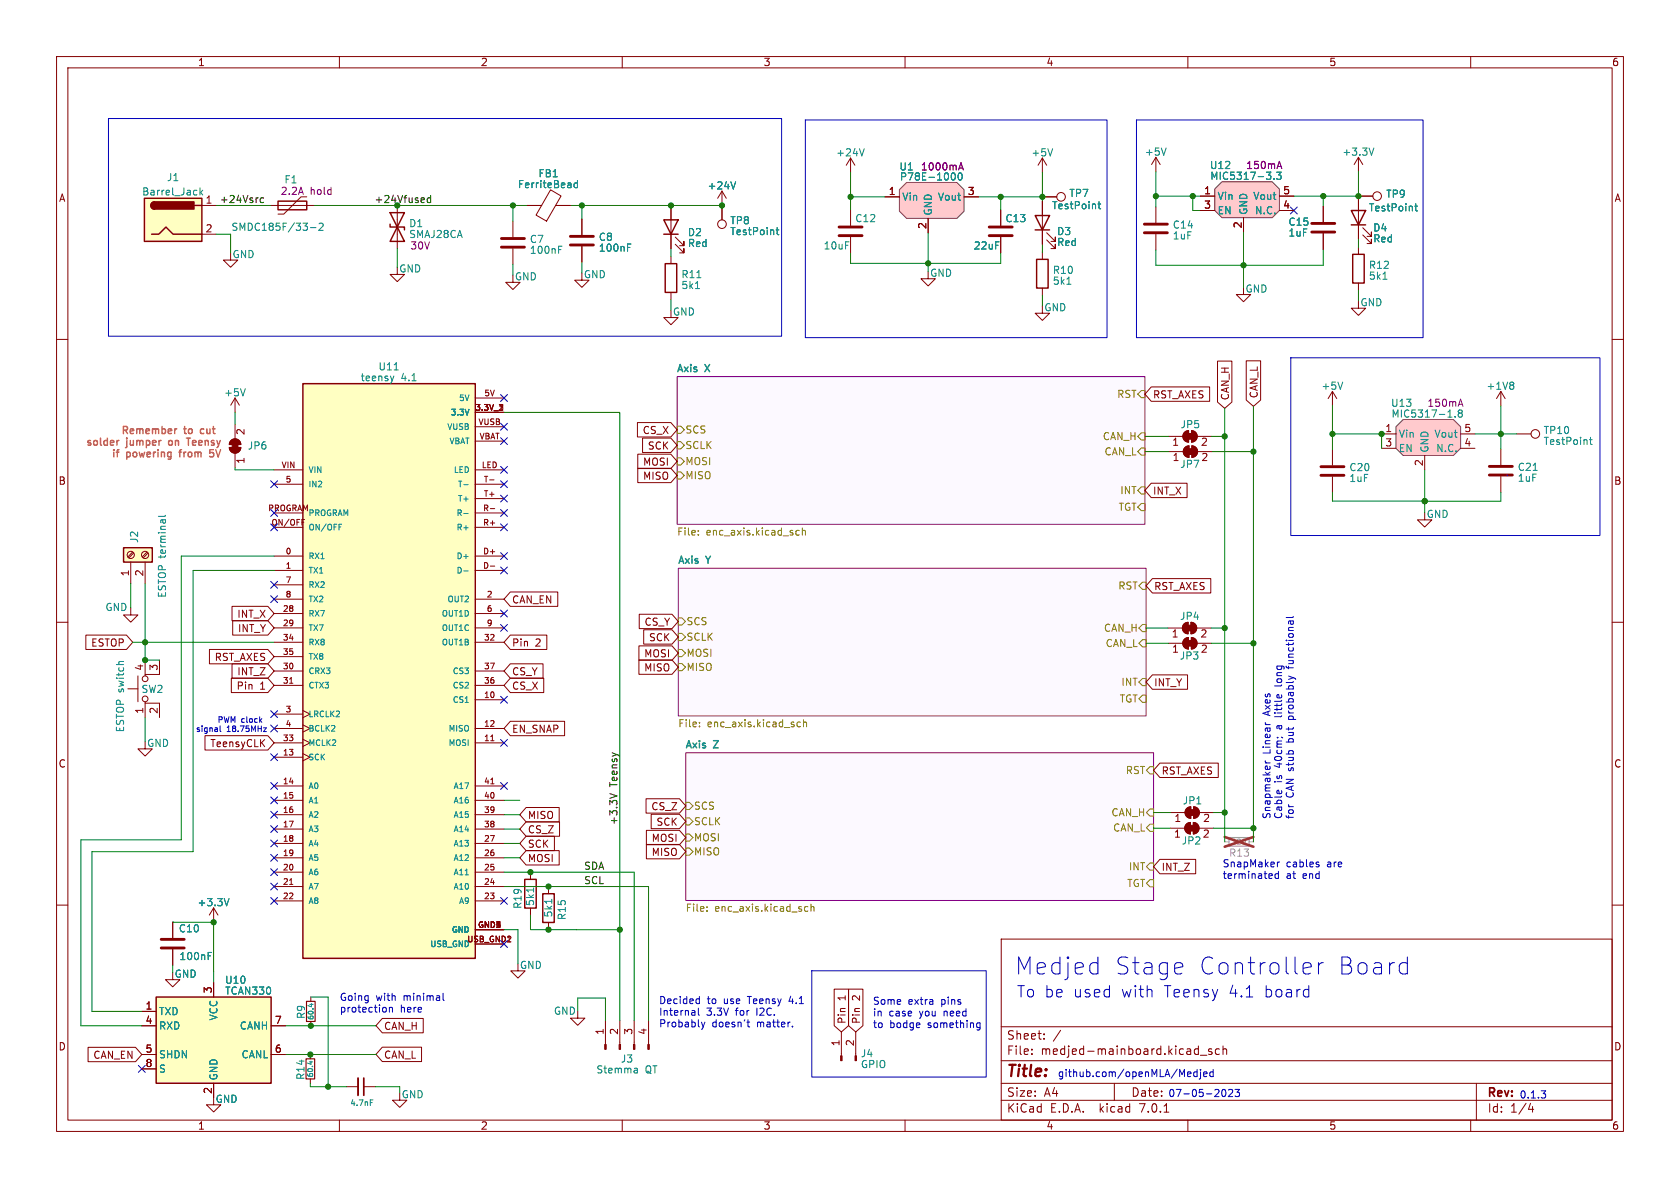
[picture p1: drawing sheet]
<svg xmlns="http://www.w3.org/2000/svg" width="297mm" height="210mm" viewBox="0 0 297 210" stroke-linecap="round" stroke-linejoin="round" font-family="sans-serif">
<g fill="none" stroke="#840000" stroke-width=".18">
<path d="M10 10h277v190h-277zM12 12h273v186h-273zM60 10v2M110 10v2M160 10v2M210 10v2M260 10v2M90.7 39.1v2.8M127.6 36.3v2.6M10 60h2M90.7 48.6v1.3h1.2l-1.2 1.3-1.3-1.3h1.3M90.7 43.9v2.8"/>
<path d="M118.6 54.9v1.2h1.3l-1.3 1.3-1.3-1.3h1.3M118.6 45.3v1.3M118.6 51.7v1.3M164.1 48v1.3h1.3l-1.3 1.2-1.3-1.2h1.3M285 60h2M40.5 79.1h2.1a1.02 1.02 0 0 1-1 1 1.02 1.02 0 0 1-1.1-1zM40.8 77.9a1.02 1.02 0 0 1 1.1-.2 1.02 1.02 0 0 1 .7 .9h-2.1zM41.6 70.4l-.8 1.2M41.6 70.4v2.5M41.6 75v2.6M41.6 70.4l.7 1.2M41.6 80.1v2.6"/>
<path d="M10 110h2M23.1 107.4v1.3h1.3l-1.3 1.3-1.3-1.3h1.3M24.4 119.5v4.6M25.7 116.7v2.5M28.2 116.7v2.5h-2.5v.3M285 110h2M22.6 121.8h1.8M25.7 124.1v.2h2.5v2.5M25.7 131.1v1.3h1.2l-1.2 1.3-1.3-1.3h1.3M25.7 124.3v2.5M10 160h2M285 160h2"/>
<path d="M25.1 178.8h2.5M30.5 171.9v1.3h1.3l-1.3 1.3-1.2-1.3h1.2M30.5 163v2.8M30.5 167.8v2.8M37.8 160.5v2.5M37.8 160.5l-.8 1.3M37.8 160.5l.7 1.3M37.8 173.7v2.6M91.6 170.4v1.2h1.2l-1.2 1.3-1.3-1.3h1.3M177 166h108v32h-108zM25.1 186.4h2.5M25.1 181.3h2.5"/>
<path d="M25.1 189h2.5M37.8 191.5v3.8h1.2l-1.2 1.3-1.3-1.3h1.3M47.9 186.4h2.6M47.9 181.3h2.6M54.9 186.4v.8M54.9 190.7v.8M60 198v2M61.3 192.1h2M64.3 192.1h2M70.7 193.2v1.3h1.2l-1.2 1.3-1.3-1.3h1.3M110 198v2M148.7 182.4v4.2"/>
<path d="M151.3 182.4v4.2M160 198v2M177 194.5h108M177 191.5h108M177 187.5h108M177 181.5h108M182.4 186.3v.1M182.4 185.5v.1M184.6 183.6v.1M184.6 182.8v.1M197 191.5v3M205.8 196.6h.8"/>
<path d="M210 198v2M212.2 186.5h1.2M214.2 185.5l-.3-.1-.3 .2 .1 .2 .5 .2v.3h-.6M215.6 185.5l-.5-.1-.2 .3v.4l.1 .2h.6M216.2 185.5l.2-.1 .4 .1 .1 .9M216.2 184.9v1.5M260 198v2M261 191.5v6.5M270.2 196.1h.9M270.9 195.6v1"/>
<circle cx="127.6" cy="39.6" r=".76"/>
<circle cx="25.7" cy="120" r=".51"/>
<circle cx="25.7" cy="123.5" r=".51"/>
</g>
<g fill="#fcf9ff" stroke="#fcf9ff" stroke-width=".18">
<path d="M121.2 133.1h82.7v26.1h-82.7z"/>
<path d="M119.9 100.5h82.7v26.1h-82.7z"/>
<path d="M119.7 66.6h82.7v26.1h-82.7z"/>
</g>
<path d="M119.7 66.6h82.7v26.1h-82.7zM119.9 100.5h82.7v26.1h-82.7zM121.2 133.1h82.7v26.1h-82.7z" fill="none" stroke="#840084" stroke-width=".18"/>
<g fill="none" stroke="#848400" stroke-width=".18">
<path d="M119.7 75.3h.6l.7 .7-.7 .6h-.6zM119.7 78.1h.6l.7 .6-.7 .6h-.6zM201.8 69h.6v1.3h-.6l-.7-.6zM201.8 79.2h.6v1.3h-.6l-.7-.7zM201.8 76.5h.6v1.3h-.6l-.7-.7zM119.7 80.9h.6l.7 .7-.7 .6h-.6zM119.7 83.4h.6l.7 .6-.7 .7h-.6zM123.5 94.5v.1M123.5 93.8v.1M140.7 94.4l.2 .2 .4-.1M141.3 93.8h-.4l-.2 .2M141.8 93.9l.2-.1h.3l.1 .8"/>
<path d="M141.8 93.3v1.3M201.8 86.1h.6v1.2h-.6l-.7-.6zM201.8 89h.6v1.3h-.6l-.7-.7zM119.9 109.2h.6l.7 .7-.7 .6h-.6zM119.9 112h.6l.7 .6-.7 .6h-.6zM119.9 114.8h.6l.7 .6-.7 .7h-.6zM119.9 117.3h.6l.7 .6-.7 .7h-.6zM202 102.9h.6v1.3h-.6l-.7-.6zM202 119.9h.6v1.3h-.6l-.7-.6zM202 113.1h.6v1.3h-.6l-.7-.7zM202 110.4h.6v1.3h-.6l-.7-.7zM123.7 128.4v.1"/>
<path d="M123.7 127.7v.1M140.9 128.2l.2 .3 .4-.1M141.5 127.7l-.4-.1-.2 .3M142 127.8l.2-.2 .3 .1 .1 .8M142 127.2v1.3M202 122.9h.6v1.3h-.6l-.7-.7zM202.7 136.2l.6-.7h.6v1.3h-.6zM121.2 141.8h.7l.6 .7-.6 .6h-.7zM121.2 144.6h.7l.6 .6-.6 .6h-.7zM121.2 147.4h.7l.6 .7-.6 .6h-.7zM121.2 149.9h.7l.6 .6-.6 .7h-.7zM143.4 159.8v1.3"/>
<path d="M202.7 153.2l.6-.6h.6v1.2h-.6zM202.7 146.3l.6-.6h.6v1.3h-.6zM203.3 155.5h.6v1.3h-.6l-.6-.7zM203.3 143h.6v1.3h-.6l-.6-.7zM125 161v.1M125 160.3v.1M142.2 160.9l.3 .2 .3-.1M142.8 160.3h-.3l-.3 .2M143.4 160.4l.1-.1h.4v.8"/>
</g>
<path d="M88.6 43.7h4.1M88.6 42.2h4.1M28.5 167.6h4.1M28.5 166.1h4.1" fill="none" stroke="#840000" stroke-width=".51"/>
<path d="M98.8 43.5h.6M122.9 51h.8M137.2 40.6h.5M137.4 40.2v1.1l.3 .2M43.4 68.7l-.5 1.3M21.8 116.9h-.6l-.2 .2M40.5 158.8l-.4 1.3M36.8 168.4h.6M54.7 187.7h.6M55 187.6v.5M65.5 194.4h.4" fill="none" stroke="#008484" stroke-width=".18"/>
<path d="M63.3 190.6v3" fill="none" stroke="#840000" stroke-width=".33"/>
<path d="M64.3 190.6v3" fill="none" stroke="#840000" stroke-width=".3"/>
<path d="M27.6 176.3h20.3v15.2h-20.3z" fill="#ffffc2" stroke="#ffffc2" stroke-width=".18"/>
<path d="M117.6 46.6h2v5.1h-2zM27.6 176.3h20.3v15.2h-20.3z" fill="none" stroke="#840000" stroke-width=".25"/>
<g fill="#840000" stroke="#840000" stroke-width=".18">
<path d="M41 78.3h1.1v1h-1.1z"/>
<path d="M40.5 79.1h2.1a1.02 1.02 0 0 1-1 1 1.02 1.02 0 0 1-1.1-1z"/>
<path d="M40.8 77.9a1.02 1.02 0 0 1 1.1-.2 1.02 1.02 0 0 1 .7 .9h-2.1z"/>
<path d="M151.2 186.6h.2v.9h-.2z"/>
<path d="M148.6 186.6h.3v.9h-.3z"/>
</g>
<path d="M54.1 187.2h1.5v3.5h-1.5z" fill="none" stroke="#840000" stroke-width=".2"/>
<path d="M160.3 32.3h8.9l1.2 1.2v3.8l-1.2 1.3h-8.9l-1.3-1.3v-3.8z" fill="#ffcacd"/>
<path d="M160.3 32.3h8.9l1.2 1.2v3.8l-1.2 1.3h-8.9l-1.3-1.3v-3.8z" fill="none" stroke="#523855" stroke-width=".18"/>
<g fill="none" stroke="#840000" stroke-width=".18">
<path d="M70.2 36.3v7.6M93.2 36.3h2.6M97.3 33.6l1.9 1-2.6 4.5-1.8-1.1zM98.2 36.3h2.6M118.6 36.3v7.6M127.6 33.8l-.7 1.3M127.6 33.8v2.5M127.6 33.8l.8 1.3M150.4 27.9l-.8 1.3M150.4 27.9v2.6M150.4 37.1v2.8M150.4 27.9l.7 1.3"/>
<path d="M156.5 34.8h2.5M164.1 38.6v2.5M170.4 34.8h2.6M119.4 43.2l1.5 1.5v-.8v.8h-.8M119.4 41.9l1.5 1.5v-.7v.7h-.8M150.4 41.9v2.8M206.6 77.1h2.5M206.6 79.8h2.6M209.4 76.4l.7-.3v2.1a1.02 1.02 0 0 1-.9-.7 1.02 1.02 0 0 1 .2-1.1zM209.5 79.1l.7-.3v2a1.02 1.02 0 0 1-.9-.6 1.02 1.02 0 0 1 .2-1.1zM210.6 76.1a1.02 1.02 0 0 1 1 1 1.02 1.02 0 0 1-1 1.1zM210.7 78.8a1.02 1.02 0 0 1 1 1 1.02 1.02 0 0 1-1 1z"/>
<path d="M211.7 77.1h2.5M211.7 79.8h2.6M235.6 69.2l-.8 1.3M235.6 69.2v2.5M235.6 69.2l.7 1.3M268.1 76.7h2.6M206.5 111h2.5M206.6 113.7h2.5M209.4 110.3l.6-.3v2a1.02 1.02 0 0 1-.9-.6 1.02 1.02 0 0 1 .3-1.1zM209.4 113l.7-.3v2a1.02 1.02 0 0 1-.9-.6 1.02 1.02 0 0 1 .2-1.1zM210.5 110a1.02 1.02 0 0 1 1.1 1 1.02 1.02 0 0 1-1.1 1zM210.6 112.7a1.02 1.02 0 0 1 1 1 1.02 1.02 0 0 1-1 1z"/>
<path d="M211.6 111h2.5M211.6 113.7h2.6M93.8 154.2v1.2M97 156.7v1.3M54.9 176.3v.7M93.8 160.5v1.3M97 163.1v1.2M102.1 178.7v1.3h1.3l-1.3 1.3-1.2-1.3h1.2M54.9 180.6v.7M107 180.4v4.2M109.6 180.4v4.2M112.1 180.4v4.2"/>
<path d="M114.7 180.4v4.2"/>
<circle cx="271.4" cy="76.7" r=".76"/>
</g>
<g fill="none" stroke="#008484" stroke-width=".18">
<path d="M102.1 31.9v1.3M102.1 32.4l-.4-.1-.2 .3 .1 .5h.5M130.1 32.1l-.5 1.3M152.8 26.3l-.4 1.3M168.8 30.8l.1 .5-.1 .4-.2 .1h-.3M169.9 30.6a.75 .75 0 0 1-.2 1.2l-.2-.1-.1-.4v-.5M237.4 67.5l-.4 1.3M281 77.7h.5M281.2 77.3v1.1l.3 .2M94.3 157v.7M97.6 159v.7M54.8 177.5h.6"/>
<path d="M55.1 177.4v.6M112.5 188.8l.2 .2v.7M112.7 189.6l-.4 .1M112.7 189.1l-.4 .1"/>
</g>
<path d="M169.6 29.7h.6M169.9 28.8l.4 1.3" fill="none" stroke="#840084" stroke-width=".18"/>
<path d="M69 39.6v.5h2.5v.5M69 37.6h2.5l-1.3 2.5zM117.3 38.9h2.6l-1.3 2.5zM70.2 40.1l1.3 2.6h-2.5zM117.3 41.4h2.6M92.8 155.4h2v5.1h-2zM96 158h2v5.1h-2z" fill="none" stroke="#840000" stroke-width=".25"/>
<g fill="#840000" stroke="#840000" stroke-width=".18">
<path d="M114.5 184.6h.3v.9h-.3z"/>
<path d="M112 184.6h.2v.9h-.2z"/>
<path d="M109.4 184.6h.3v.9h-.3z"/>
<path d="M106.9 184.6h.3v.9h-.3z"/>
<path d="M209.9 113.2h1v1h-1z"/>
<path d="M209.4 113l.7-.3v2a1.02 1.02 0 0 1-.9-.6 1.02 1.02 0 0 1 .2-1.1z"/>
<path d="M210.6 112.7a1.02 1.02 0 0 1 1 1 1.02 1.02 0 0 1-1 1z"/>
<path d="M209.8 110.5h1v1h-1z"/>
<path d="M209.4 110.3l.6-.3v2a1.02 1.02 0 0 1-.9-.6 1.02 1.02 0 0 1 .3-1.1z"/>
<path d="M210.5 110a1.02 1.02 0 0 1 1.1 1 1.02 1.02 0 0 1-1.1 1z"/>
<path d="M209.9 79.3h1.1v1h-1.1z"/>
<path d="M209.5 79.1l.7-.3v2a1.02 1.02 0 0 1-.9-.6 1.02 1.02 0 0 1 .2-1.1z"/>
<path d="M210.7 78.8a1.02 1.02 0 0 1 1 1 1.02 1.02 0 0 1-1 1z"/>
<path d="M209.9 76.6h1v1h-1z"/>
<path d="M209.4 76.4l.7-.3v2.1a1.02 1.02 0 0 1-.9-.7 1.02 1.02 0 0 1 .2-1.1z"/>
<path d="M210.6 76.1a1.02 1.02 0 0 1 1 1 1.02 1.02 0 0 1-1 1.1z"/>
</g>
<path d="M148.3 41.7h4.1M148.3 40.1h4.1" fill="none" stroke="#840000" stroke-width=".51"/>
<path d="M54.2 177h1.5v3.6h-1.5z" fill="none" stroke="#840000" stroke-width=".2"/>
<path d="M246.8 75.4l1.3-1.2h8.8l1.3 1.2v3.8l-1.3 1.3h-8.8l-1.3-1.3z" fill="#ffcacd"/>
<path d="M246.8 75.4l1.3-1.2h8.8l1.3 1.2v3.8l-1.3 1.3h-8.8l-1.3-1.3z" fill="none" stroke="#523855" stroke-width=".18"/>
<g fill="none" stroke="#840000" stroke-width=".18">
<path d="M176.9 37.1v2.8M184.3 35.6v7.6M184.3 34.8h2.5M233.9 36.4v2.8M176.9 41.9v2.8M184.3 54.1v1.3h1.2l-1.2 1.2-1.3-1.2h1.3M184.3 44.6v1.2M184.3 50.9v1.3M185 42.4l1.6 1.5v-.7v.7h-.8M185 41.1l1.6 1.6v-.8v.8h-.8M233.9 41.3v2.8M240.2 53.2v1.3h1.2l-1.2 1.3-1.3-1.3h1.3"/>
<path d="M240.2 43.7v1.3M240.2 50v1.3M235.6 79.5v2.7M244.2 76.7h2.6M244.2 79.2h2.6M258.2 76.7h2.6M258.2 79.2h2.6M265.3 69.2l-.7 1.3M265.3 69.2v2.5M265.3 79.4v2.8M265.3 69.2l.8 1.3M235.6 84.3v2.8"/>
<path d="M251.9 90.6v1.3h1.2l-1.2 1.3-1.3-1.3h1.3M251.9 80.5v2.6M265.3 84.2v2.8"/>
<circle cx="187.6" cy="34.8" r=".76"/>
</g>
<path d="M194.1 36.1h.5M194.3 35.6v1.1l.3 .2M188.6 50.3h.7M244.5 49.4h.7M257.2 73.6v.1M257.8 72.7l.2 .3M258 73l-.2 .3v.2l.2 .2h.4l.1-.2v-.2l-.2-.3M258 73h.3M258.5 72.6v.2l-.2 .2M267.4 67.5l.2 .3-.2 .3 .2 .2v.3l-.2 .2" fill="none" stroke="#008484" stroke-width=".18"/>
<path d="M257.9 71.5h.6M258.2 70.6l.4 1.2" fill="none" stroke="#840084" stroke-width=".18"/>
<path d="M231.9 39.5h4.1M174.9 41.7h4M174.9 40.1h4M231.9 41h4.1M233.5 84h4.1M233.5 82.5h4.1M263.3 84h4.1M263.3 82.4h4.1" fill="none" stroke="#840000" stroke-width=".51"/>
<path d="M183 38.1h2.5l-1.2 2.5zM183 40.6h2.5M183.3 45.8h2v5.1h-2zM239.1 45h2.1v5h-2.1z" fill="none" stroke="#840000" stroke-width=".25"/>
<path d="M214.8 33.4l1.2-1.3h8.9l1.3 1.3v3.8l-1.3 1.3h-8.9l-1.2-1.3z" fill="#ffcacd"/>
<path d="M214.8 33.4l1.2-1.3h8.9l1.3 1.3v3.8l-1.3 1.3h-8.9l-1.2-1.3z" fill="none" stroke="#523855" stroke-width=".18"/>
<g fill="none" stroke="#840000" stroke-width=".18">
<path d="M35.7 36.3h2.5M47.9 36.3h7.6M54.2 34.8h-1l-3 3h-1.1M93.2 36.3h2.6M98.3 36.3h2.5M102.9 38.7v2.8M118.6 36.3v2.6M127.6 36.3v2.6M156.5 34.8h2.5M164.1 38.6v2.5M170.4 34.8h2.6M176.9 37.1v2.8"/>
<path d="M184.3 27.9l-.8 1.3M184.3 27.9v2.6M184.3 35.6v2.5M184.3 27.9l.7 1.3M184.3 34.8h2.5M204.3 27.8l-.7 1.3M204.3 27.8v2.6M204.3 36.6v2.8M204.3 27.8l.8 1.3M212.2 34.7h2.6M212.2 37.2h2.6M219.8 38.5v2.5"/>
<path d="M226.2 34.7h2.5M226.2 37.2h2.5M233.9 36.4v2.8M240.2 27.8l-.8 1.3M240.2 27.8v2.6M240.2 27.8l.7 1.3M242.7 34.7h-2.5v7.6M35.7 41.4h2.5M40.8 44.7v1.3h1.2l-1.2 1.2-1.3-1.2h1.3M70.2 47.2v1.3h1.3l-1.3 1.3-1.2-1.3h1.2M102.9 48.3v1.2h1.2l-1.2 1.3-1.3-1.3h1.3M102.9 43.6v2.8"/>
<path d="M118.6 41.4v2.5M176.9 41.9v2.8M184.3 40.6v2.6M204.3 41.4v2.8M219.8 50.8v1.3h1.3l-1.3 1.2-1.2-1.2h1.2M233.9 41.3v2.8M240.9 41.5l1.5 1.6v-.8v.8h-.7M240.9 40.3l1.5 1.5v-.8v.8h-.7M84 72.9h5.1M84 70.4h5.1M84 78h5.1M84 75.4h5.1"/>
<path d="M112.7 74.7h5.9l1.1 1.3-1.1 1.2h-5.9zM113.6 77.4h5l1.1 1.3-1.1 1.3h-5zM203.5 68.4h10.3v2.5h-10.3l-1.1-1.2zM215.2 63.8h2.6v7.3l-1.3 1.1-1.3-1.1zM220.3 63.8h2.6v6.9l-1.3 1.1-1.3-1.1zM23.1 99.4v3.8M23.4 97.6l-.8 .9M23.6 97.8l-.8 .8M25.7 99.4v3.8M26 97.6l-.9 .9M26.2 97.8l-.9 .8M48.5 98.3h5"/>
<path d="M48.5 85.6h5M48.5 83.1h5M48.5 93.2h5M48.5 90.7h5M53.4 91.8h.5M84 98.3h5.1M84 85.6h5.1M84 83.1h5.1M84 93.2h5.1M84 90.7h5.1M84 88.1h5.1M86.6 84.8h.7"/>
<path d="M86.7 89.9h.8M112.7 82.8h5.9l1.1 1.2-1.1 1.3h-5.9zM112.7 80.3h5.9l1.1 1.3-1.1 1.2h-5.9zM203.5 85.4h6.4v2.6h-6.4l-1.1-1.3zM15.2 112.3h7.2l1.1 1.2-1.1 1.3h-7.2zM37 114.8h10.4l1.1 1.3-1.1 1.2h-10.4zM40.9 119.9h6.5l1.1 1.3-1.1 1.2h-6.5zM41 117.3h6.4l1.1 1.3-1.1 1.3h-6.4zM41 107.2h6.4l1.1 1.3-1.1 1.2h-6.4zM41.1 109.7h6.3l1.1 1.3-1.1 1.3h-6.3zM48.5 100.8h5M48.5 105.9h5"/>
<path d="M48.5 108.5h5M48.5 111h5M48.5 118.6h5M48.5 113.5h5M48.5 116.1h5M48.5 103.4h5M84 100.8h5.1M84 105.9h5.1M84 108.5h5.1M84 111h5.1M84 118.6h5.1M84 113.5h5.1"/>
<path d="M86.7 100.1h.8M90.2 117.3h5.8v2.6h-5.8l-1.1-1.3zM90.2 119.9h5.9v2.5h-5.9l-1.1-1.2zM90.2 112.3h6.5v2.5h-6.5l-1.1-1.3zM90.2 104.6h8.4v2.6h-8.4l-1.1-1.3zM113 116.7h5.8l1.1 1.2-1.1 1.3h-5.8zM113 114.2h5.8l1.1 1.2-1.1 1.3h-5.8zM113 108.6h5.8l1.1 1.3-1.1 1.2h-5.8zM113.8 111.3h5l1.1 1.3-1.1 1.3h-5zM203.7 102.3h10.4v2.5h-10.4l-1.1-1.2zM203.7 119.3h6.2v2.5h-6.2l-1.1-1.2zM36.2 130h11.2l1.1 1.3-1.1 1.3h-11.2z"/>
<path d="M48.5 131.3h5M48.5 128.8h5M48.5 133.9h5M48.5 138.9h5M48.5 126.2h5M48.5 121.2h5M51.2 120.8h.6M53.5 133.2l1.3 .7-1.3 .6M53.5 125.6l1.3 .6-1.3 .7M53.5 130.7l1.3 .6-1.3 .7M53.5 128.1l1.3 .7-1.3 .6M84 123.7h5.1"/>
<path d="M84 131.3h5.1M84 128.8h5.1M84 138.9h5.1M84 121.2h5.1M86.8 130.9h.5M86.8 138.6h.5M90.2 127.5h9.6v2.5h-9.6l-1.1-1.2zM205 134.9h10.4v2.5h-10.4l-1.1-1.2zM48.5 141.5h5M48.5 144h5M48.5 146.6h5M48.5 149.1h5"/>
<path d="M48.5 151.6h5M48.5 154.2h5M48.5 156.7h5M48.5 159.3h5M51.2 156.3h.6M84 141.5h5.1M84 144h5.1M84 146.6h5.1M84 149.1h5.1M84 151.6h5.1M84 154.2h5.1M84 156.7h5.1"/>
<path d="M84 159.3h5.1M93 142.7h5.9v2.6h-5.9l-1.1-1.3zM93 147.8h5v2.6h-5l-1.1-1.3zM93 150.4h5.9v2.5h-5.9l-1.1-1.3zM93 145.3h5.9v2.5h-5.9l-1.1-1.2zM114.2 141.2h5.9l1.1 1.3-1.1 1.2h-5.9zM114.3 146.8h5.8l1.1 1.3-1.1 1.2h-5.8zM114.3 149.3h5.8l1.1 1.2-1.1 1.3h-5.8zM115.1 143.9h5l1.1 1.3-1.1 1.3h-5zM205 151.9h6.4v2.6h-6.4l-1.1-1.3zM206.9 146.4h2.5M207 143.6h2.5"/>
<path d="M209.8 145.7l.7-.3v2a1.02 1.02 0 0 1-1-.6 1.02 1.02 0 0 1 .3-1.1zM209.8 142.9l.7-.3v2.1a1.02 1.02 0 0 1-.9-.7 1.02 1.02 0 0 1 .2-1.1zM211 145.4a1.02 1.02 0 0 1 1 1 1.02 1.02 0 0 1-1 1zM211 142.6a1.02 1.02 0 0 1 1 1 1.02 1.02 0 0 1-1 1.1zM212 146.4h2.5M212 143.6h2.6M25.1 178.8h2.5M30.5 163v2.8M30.5 167.8v2.8M37.8 173.7v2.6M84 164.3h5.1M84 166.9h5.1"/>
<path d="M147.5 174.9h2.5v6.4l-1.3 1.1-1.2-1.1zM150 174.9h2.6v6.4l-1.3 1.1-1.3-1.1zM15.6 185.1h8.4l1.1 1.3-1.1 1.3h-8.4zM25.1 181.3h2.5M25.1 186.4h2.5M25.1 189h2.5M37.8 191.5v2.5M47.9 181.3h2.6M47.9 186.4h2.6M67.6 185.1h6.9v2.6h-6.9l-1.1-1.3zM67.6 180h7.2v2.6h-7.2l-1.1-1.3z"/>
<circle cx="243.5" cy="34.7" r=".76"/>
<circle cx="23.1" cy="98.1" r=".63"/>
<circle cx="25.7" cy="98.1" r=".63"/>
</g>
<g fill="none" stroke="#008484" stroke-width=".18">
<path d="M35.4 33.2v1.3M35.5 34l.3 .5M35.8 33.6l-.4 .5M56.4 39.6l.5-.2 .2 .4-.8 .9h.8M102.1 31.9v1.3M102.1 32.4l-.4-.1-.2 .3 .1 .5h.5M130.1 32.1l-.5 1.3M168.8 30.8l.1 .5-.1 .4-.2 .1h-.3M169.9 30.6a.75 .75 0 0 1-.2 1.2l-.2-.1-.1-.4v-.5M186.1 26.3l-.4 1.3M194.1 36.1h.5M194.3 35.6v1.1l.3 .2"/>
<path d="M206.2 26.2l-.5 1.2M225.2 31.6v.1M225.7 30.4h.8l-.4 .5 .3 .1v.6l-.2 .1-.5-.1M242.9 26.2l-.4 1.2M250.1 36.4h.5M250.3 36v1.1l.3 .2M54.9 40.2h1M110.9 43.1h.6M137.2 40.6h.5M137.4 40.2v1.1l.3 .2M69.6 66.5l-.3 .8M69.7 65.4h.7"/>
<path d="M28.7 91.9l.1 .1M29.2 91.9l.1 .1M29.3 91.9h-.8M29.3 91.1l-.2 .2h-1.1M59.9 92.7h.5M82 90.8h.8M82 85.7h.8M82 100.9h.8M40.5 158.8l-.4 1.3M82.2 154.6h.6M36.8 168.4h.6"/>
</g>
<path d="M169.6 29.7h.6M169.9 28.8l.4 1.3M225.9 29.4h.6M226.2 28.5l.4 1.3" fill="none" stroke="#840084" stroke-width=".18"/>
<path d="M202.3 39.6h4.1M100.8 43.3h4.1M100.8 41.8h4.1M202.3 41.1h4.1" fill="none" stroke="#840000" stroke-width=".51"/>
<path d="M25.5 35.1h10.2v7.6h-10.2zM27.3 35.7a.64 .64 0 0 0-.6 .6 .64 .64 0 0 0 .6 .7M34.4 36.3h1.3M49.1 35.6h5.1v1.5h-5.1zM238.9 37.2h2.5l-1.2 2.6zM238.9 39.8h2.5M26.8 41.4h1.3l1.2-1.3 1.3 1.3h5.1M53.5 67.8h30.5v101.6h-30.5zM21.8 96.8h5.1v2.6h-5.1z" fill="none" stroke="#840000" stroke-width=".25"/>
<g fill="#840000" stroke="#840000" stroke-width=".18">
<path d="M210.3 143.1h1v1h-1z"/>
<path d="M209.8 142.9l.7-.3v2.1a1.02 1.02 0 0 1-.9-.7 1.02 1.02 0 0 1 .2-1.1z"/>
<path d="M211 142.6a1.02 1.02 0 0 1 1 1 1.02 1.02 0 0 1-1 1.1z"/>
<path d="M210.2 145.9h1v1h-1z"/>
<path d="M209.8 145.7l.7-.3v2a1.02 1.02 0 0 1-1-.6 1.02 1.02 0 0 1 .3-1.1z"/>
<path d="M211 145.4a1.02 1.02 0 0 1 1 1 1.02 1.02 0 0 1-1 1z"/>
</g>
<g fill="#ffffc2" stroke="#ffffc2" stroke-width=".18">
<path d="M25.5 35.1h10.2v7.6h-10.2z"/>
<path d="M53.5 67.8h30.5v101.6h-30.5z"/>
<path d="M21.8 96.8h5.1v2.6h-5.1z"/>
</g>
<g fill="#840000" stroke="#840000" stroke-width=".25">
<path d="M26.9 35.9l.4-.2v1.3a.64 .64 0 0 1-.6-.4 .64 .64 0 0 1 .2-.7z"/>
<path d="M27.3 35.7h7v1.3h-7z"/>
</g>
<path d="M217.3 148.1h3.5v1.5h-3.5z" fill="none" stroke="#a1a1a1" stroke-width=".2"/>
<path d="M216.5 148.8h.8M220.1 148.5v.6M220.8 148.8h.8" fill="none" stroke="#a1a1a1" stroke-width=".18"/>
<path d="M216.5 148l5.1 1.7M221.6 148l-5.1 1.7" fill="none" stroke="#9d3333" stroke-width=".46"/>
<path d="M46.6 35h-.4l-.2 .2 .1 .6h.5M76.1 35h-.3l-.3 .2 .1 .6h.5M76.1 34.5v1.3M107.8 140.3l1.3 .4-1.3 .4" fill="none" stroke="#000" stroke-width=".18"/>
<g fill="none" stroke="#0000c2" stroke-width=".18">
<path d="M19.2 21h119v38.4h-119zM142.4 21.2h53.3v38.5h-53.3zM200.9 21.2h50.7v38.5h-50.7zM228.2 63.2h54.7v31.5h-54.7zM227.8 119.5l.8 .3M228.6 109l-.1 .2h-1.1M38.9 128.3v.9l.2 .1M46 127.3l.3 .4M46.3 127l-.4 .4M46.6 128.7h.5l-.5 .6h.5M223.7 134.9h.8M223.7 134.5l.2 .4"/>
<path d="M223.7 127.7v.1M225.8 130.4h.1M225.8 122.8h.2l.2 .6M226.5 130.3l.2 .1M225.8 152.4v.8M226 154v1.3M226 154.5l-.4-.1-.2 .3 .1 .5h.5M226.2 152.4l-.4 .2M233 152.8l.2 .2-.2 .2M233 152.4h.1M68.8 178.1v.8M68.8 178.2l.2-.1h.3l.1 .8"/>
<path d="M78.3 175.6v1.1l.2 .2M123.3 176.6h.3M123.5 178.2v1.1l.1 .2M123.6 176.1v1.3M123.6 177.4h-.3M143.5 171.6h30.8v18.8h-30.8zM208.9 170.3l.2 .6-1.4 .3M220.3 176.2h1.2M230.8 170.2h.6l.3 .1 .1 .6-1.4 .3M231.2 174.9l.2 .1M231.4 174.2v2M231.4 176.1l-.2 .1"/>
<path d="M231.7 172l-.3 .2h-.6M233.1 170.2v2M233.9 170.2a.77 .77 0 0 0-.8 .5M247.9 170.2h.6l.3 .1M248.8 172l-.3 .2h-.6M248.8 169.2v3M124 180.7l.3 .8M124.3 181.5l-.3 .5M124.6 180.7l-.3 .8M132.1 180.7h.4M132.2 180.3v1l.3 .2M140.1 181.4v.1"/>
<path d="M172.7 181.5l.2 .2 .4-.1M173.3 180.8v1l-.3 .3-.3-.1M173.3 180.9l-.4-.1-.2 .1M210.5 189.5v.3l-.6 .1M211.6 189v1.3M211.6 189.5h-.3l-.3 .2 .1 .6h.5M212.2 189v.2M212.2 189.5v1.1l-.2 .1M212.8 189.9l.6-.1-.1-.3h-.3l-.2 .2v.6h.5M214.5 189.5h-.4l-.2 .2 .1 .6h.5M214.5 189v1.3M216.1 192.7l.2-.1a.68 .68 0 0 1 .4 .6 .68 .68 0 0 1-.4 .6l-.2-.1"/>
<path d="M217.2 192.7l.5-.1 .2 .3-.8 .9h.8M218.3 192.6h.8l-.4 .5 .4 .1v.5l-.2 .1-.6-.1M272.5 192.8h.8l-.5 .5M273.1 193.4l.2 .2-.2 .4"/>
</g>
<path d="M21 77.9h-.2M30.9 75.8v.9M31.3 75.8l-.4 .2" fill="none" stroke="#ff652b" stroke-width=".25"/>
<path d="M266.4 84h.1" fill="none" stroke="#000084" stroke-width=".3"/>
<g fill="none" stroke="#008400" stroke-width=".18">
<path d="M38.2 36.3h9.7M55.5 36.3h37.7M90.7 36.3v2.8M100.8 36.3h26.8M102.9 36.3v2.4M150.4 30.5v6.6M150.4 34.8h6.1M173 34.8h11.3M176.9 34.8v2.3M184.3 30.5v5.1M204.3 30.4v6.2M204.3 34.7h7.9"/>
<path d="M210.9 34.7v2.5h1.3M233.9 34.7v1.7M240.2 30.4v4.3h-11.5M38.2 41.4h2.6v3.3M70.2 43.9v3.3M90.7 46.7v1.9M102.9 46.4v1.9M118.6 43.9v1.4M118.6 53v1.9M150.4 44.7v1.9h26.5v-1.9M164.1 41.1v6.9M184.3 43.2v1.4"/>
<path d="M184.3 52.2v1.9M219.8 41v9.8M233.9 44.1v2.8h-29.6v-2.7M240.2 42.3v1.4M240.2 51.3v1.9M41.6 72.9v2.1M89.1 72.9h20.5v107.5M109.6 73.2h.1M202.4 79.8h4.2M202.4 77.1h4.2M214.2 77.1h2.3M214.3 79.8h7.3"/>
<path d="M216.5 72.2v76.6M221.6 71.8v77M235.6 76.7h8.6v2.5M235.6 71.7v7.8M260.8 76.7h7.3M265.3 71.7v7.7M41.6 82.7v.4h6.9M48.5 98.3h-16.5v50.2h-17.7v32.8h10.8M235.6 87.1v1.5h16.3M251.9 83.1v7.5M265.3 87v1.6h-13.4M23.1 103.2v4.2"/>
<path d="M23.5 113.5h25M25.7 103.2v13.5h2.5M48.5 100.8h-14.4v49.8h-17.8v28.2h8.8M202.6 113.7h4M202.6 111h3.9M214.1 111h2.4M214.2 113.7h7.4M214.2 113.7h.1M25.7 126.8v4.3M89.1 156.7h25.6v23.7M89.1 154.2h23v26.2M89.1 141.5h2.8"/>
<path d="M89.1 151.6h2.8M89.1 149.1h2.8M89.1 146.6h2.8M89.1 144h2.8M203.9 146.3l3 .1M203.9 143.6h3.1M214.5 146.4h7.2M214.6 143.6h1.9M30.5 163h7.3v10.7M30.5 170.6v1.3M37.8 171.7h.1M54.9 176.3h3.1v15.8"/>
<path d="M89.1 164.3h2.5v6.1M93.8 161.8v2.5h15.8M102.1 178.7v-2.3h4.9v4M54.9 191.5v.6h6.4M66.3 192.1h4.4v1.1M66.5 186.4h-16M66.5 181.3h-16"/>
</g>
<g fill="none" stroke="#000084" stroke-width=".18">
<path d="M228.1 36.6l1.2 1.2M229.3 36.6l-1.2 1.2M88.5 77.4l1.2 1.2M88.5 74.8l1.2 1.2M88.5 69.7l1.2 1.3M89.7 77.4l-1.2 1.2M89.7 74.8l-1.2 1.2M89.7 69.7l-1.2 1.3M47.9 92.6l1.2 1.2M47.9 90.1l1.2 1.2M47.9 85l1.2 1.2M49.1 92.6l-1.2 1.2"/>
<path d="M49.1 90.1l-1.2 1.2M49.1 85l-1.2 1.2M88.5 97.7l1.2 1.2M88.5 87.5l1.2 1.2M88.5 85l1.2 1.2M88.5 90.1l1.2 1.2M88.5 82.4l1.2 1.3M88.5 92.6l1.2 1.2M89.7 97.7l-1.2 1.2M89.7 92.6l-1.2 1.2M89.7 87.5l-1.2 1.2M89.7 85l-1.2 1.2"/>
<path d="M89.7 90.1l-1.2 1.2M89.7 82.4l-1.2 1.3M47.9 105.3l1.2 1.2M47.9 102.8l1.2 1.2M49.1 105.3l-1.2 1.2M49.1 102.8l-1.2 1.2M88.5 100.2l1.2 1.2M88.5 110.4l1.2 1.2M88.5 107.8l1.2 1.3M89.7 100.2l-1.2 1.2M89.7 110.4l-1.2 1.2M89.7 107.8l-1.2 1.3"/>
<path d="M47.9 133.2l1.2 1.3M47.9 128.2l1.2 1.2M47.9 125.6l1.2 1.2M47.9 138.3l1.2 1.2M49.1 138.3l-1.2 1.2M49.1 133.2l-1.2 1.3M49.1 125.6l-1.2 1.2M49.1 128.2l-1.2 1.2M88.5 123.1l1.2 1.2M88.5 138.3l1.2 1.2M88.5 130.7l1.2 1.2M89.7 123.1l-1.2 1.2"/>
<path d="M89.7 138.3l-1.2 1.2M89.7 130.7l-1.2 1.2M47.9 156.1l1.2 1.2M47.9 145.9l1.2 1.3M47.9 158.6l1.2 1.3M47.9 143.4l1.2 1.2M47.9 148.5l1.2 1.2M47.9 153.6l1.2 1.2M47.9 140.9l1.2 1.2M47.9 151l1.2 1.2M49.1 156.1l-1.2 1.2M49.1 145.9l-1.2 1.3"/>
<path d="M49.1 158.6l-1.2 1.3M49.1 143.4l-1.2 1.2M49.1 148.5l-1.2 1.2M49.1 153.6l-1.2 1.2M49.1 140.9l-1.2 1.2M49.1 151l-1.2 1.2M88.5 158.6l1.2 1.3M89.7 158.6l-1.2 1.3M88.5 166.3l1.2 1.2M89.7 166.3l-1.2 1.2M24.5 188.3l1.2 1.3M25.7 188.3l-1.2 1.3"/>
</g>
<g fill="#008400" stroke="#008400" stroke-width=".18">
<circle cx="58" cy="192.1" r=".46"/>
<circle cx="54.9" cy="186.4" r=".46"/>
<circle cx="109.6" cy="164.3" r=".46"/>
<circle cx="37.8" cy="163" r=".46"/>
<circle cx="54.9" cy="181.3" r=".46"/>
<circle cx="102.9" cy="36.3" r=".46"/>
<circle cx="90.7" cy="36.3" r=".46"/>
<circle cx="118.6" cy="36.3" r=".46"/>
<circle cx="97" cy="156.7" r=".46"/>
<circle cx="93.8" cy="154.2" r=".46"/>
<circle cx="97" cy="164.3" r=".46"/>
<circle cx="25.7" cy="116.7" r=".46"/>
<circle cx="25.7" cy="113.5" r=".46"/>
<circle cx="70.2" cy="36.3" r=".46"/>
<circle cx="127.6" cy="36.3" r=".46"/>
<circle cx="150.4" cy="34.8" r=".46"/>
<circle cx="184.3" cy="34.8" r=".46"/>
<circle cx="176.9" cy="34.8" r=".46"/>
<circle cx="164.1" cy="46.6" r=".46"/>
<circle cx="221.6" cy="79.8" r=".46"/>
<circle cx="216.5" cy="77.1" r=".46"/>
<circle cx="216.5" cy="111" r=".46"/>
<circle cx="221.6" cy="113.7" r=".46"/>
<circle cx="235.6" cy="76.7" r=".46"/>
<circle cx="251.9" cy="88.6" r=".46"/>
<circle cx="265.3" cy="76.7" r=".46"/>
<circle cx="244.2" cy="76.7" r=".46"/>
<circle cx="219.8" cy="46.9" r=".46"/>
<circle cx="233.9" cy="34.7" r=".46"/>
<circle cx="240.2" cy="34.7" r=".46"/>
<circle cx="204.3" cy="34.7" r=".46"/>
<circle cx="210.9" cy="34.7" r=".46"/>
<circle cx="216.5" cy="143.6" r=".46"/>
<circle cx="221.6" cy="146.4" r=".46"/>
</g>
<g font-size="4.2" fill="#0000c2">
<text x="179.4" y="172.5">Medjed</text>
<text x="196.9" y="172.5">Stage</text>
<text x="211.5" y="172.5">Controller</text>
<text x="235.9" y="172.5">Board</text>
</g>
<g font-size="2.8" fill="#0000c2">
<text x="179.8" y="176.5">To be used</text>
<text x="198.1" y="176.5">with</text>
<text x="205.6" y="176.5">Teensy</text>
<text x="217" y="176.5">4.1</text>
<text x="223.3" y="176.5">board</text>
</g>
<text font-size="2.8" fill="#840000" x="178" y="190.8">Title:</text>
<g font-size="2.1" fill="#840000">
<text x="178" y="183.9">Sheet:</text>
<text x="186.2" y="183.9">/</text>
<text x="178" y="186.6">File:</text>
<text x="184" y="186.6">medjed-mainboard.kicad_sch</text>
<text x="178" y="196.8">KiCad</text>
<text x="178" y="194">Size:</text>
<text x="184.6" y="194">A4</text>
<text x="185.7" y="196.8">E.D.A.</text>
<text x="194.4" y="196.8">kicad</text>
<text x="200" y="194">Date:</text>
<text x="201.5" y="196.8">7.0.1</text>
<text x="263" y="194.2">Rev:</text>
<text x="263" y="196.8">Id:</text>
<text x="267" y="196.8">1/4</text>
</g>
<g font-size="1.8" fill="#840000">
<text x="35" y="11.8">1</text>
<text x="85" y="11.8">2</text>
<text x="135" y="11.8">3</text>
<text x="185" y="11.8">4</text>
<text x="235" y="11.8">5</text>
<text x="285" y="11.8">6</text>
<text x="10.4" y="35.8">A</text>
<text x="157.1" y="34.5">1</text>
<text x="171" y="34.5">3</text>
<text x="212.8" y="34.4">1</text>
<text x="226.8" y="34.4">5</text>
<text x="285.4" y="35.8">A</text>
<text x="36.3" y="36.1">1</text>
<text x="36.3" y="41.1">2</text>
<text x="163.8" y="40.5" transform="rotate(-90 163.8 40.5)">2</text>
<text x="212.8" y="37">3</text>
<text x="219.6" y="40.4" transform="rotate(-90 219.6 40.4)">2</text>
<text x="226.8" y="37">4</text>
<text x="203.8" y="70.6">RST_AXES</text>
<text x="217.4" y="70.8" transform="rotate(-90 217.4 70.8)">CAN_H</text>
<text x="222.5" y="70.4" transform="rotate(-90 222.5 70.4)">CAN_L</text>
<text x="43.5" y="77" transform="rotate(-90 43.5 77)">2</text>
<text x="113.5" y="76.9">CS_X</text>
<text x="244.8" y="76.5">1</text>
<text x="258.8" y="76.5">5</text>
<text x="43.5" y="82" transform="rotate(-90 43.5 82)">1</text>
<text x="113.6" y="82.5">MOSI</text>
<text x="114.4" y="79.6">SCK</text>
<text x="207.2" y="79">1</text>
<text x="207.2" y="81.7">1</text>
<text x="212.3" y="79">2</text>
<text x="212.3" y="81.7">2</text>
<text x="244.8" y="79">3</text>
<text x="251.6" y="82.5" transform="rotate(-90 251.6 82.5)">2</text>
<text x="258.8" y="79">4</text>
<text x="10.3" y="85.8">B</text>
<text x="113.6" y="85">MISO</text>
<text x="203.8" y="87.6">INT_X</text>
<text x="285.3" y="85.8">B</text>
<text x="22.9" y="101.9" transform="rotate(-90 22.9 101.9)">1</text>
<text x="25.4" y="101.9" transform="rotate(-90 25.4 101.9)">2</text>
<text x="90.5" y="106.8">CAN_EN</text>
<text x="204" y="104.5">RST_AXES</text>
<text x="41.8" y="109.4">INT_X</text>
<text x="41.9" y="111.9">INT_Y</text>
<text x="113.8" y="110.8">CS_Y</text>
<text x="114.6" y="113.5">SCK</text>
<text x="207.1" y="112.9">1</text>
<text x="212.2" y="112.9">2</text>
<text x="16" y="114.5">ESTOP</text>
<text x="25.4" y="118.6" transform="rotate(-90 25.4 118.6)">4</text>
<text x="27.9" y="118.6" transform="rotate(-90 27.9 118.6)">3</text>
<text x="37.8" y="117">RST_AXES</text>
<text x="41.8" y="119.5">INT_Z</text>
<text x="90.5" y="119.5">CS_Y</text>
<text x="90.5" y="114.5">Pin</text>
<text x="94.7" y="114.5">2</text>
<text x="113.8" y="118.8">MISO</text>
<text x="113.8" y="116.4">MOSI</text>
<text x="207.2" y="115.6">1</text>
<text x="41.7" y="122.1">Pin</text>
<text x="45.8" y="122.1">1</text>
<text x="90.5" y="122.1">CS_X</text>
<text x="204" y="121.5">INT_Y</text>
<text x="25.4" y="126.2" transform="rotate(-90 25.4 126.2)">1</text>
<text x="27.9" y="126.2" transform="rotate(-90 27.9 126.2)">2</text>
<text x="90.5" y="129.7">EN_SNAP</text>
<text x="10.3" y="135.8">C</text>
<text x="37" y="132.2">TeensyCLK</text>
<text x="205.4" y="137.1">RST_AXES</text>
<text x="285.3" y="135.8">C</text>
<text x="115" y="143.4">CS_Z</text>
<text x="93.3" y="144.9">MISO</text>
<text x="93.3" y="147.5">CS_Z</text>
<text x="115.1" y="149">MOSI</text>
<text x="115.9" y="146.1">SCK</text>
<text x="207.5" y="148.3">1</text>
<text x="207.6" y="145.5">1</text>
<text x="212.6" y="145.5">2</text>
<text x="93.3" y="150">SCK</text>
<text x="93.3" y="152.6">MOSI</text>
<text x="115.1" y="151.5">MISO</text>
<text x="205.4" y="154.1">INT_Z</text>
<text x="25.7" y="178.5">1</text>
<text x="37.5" y="175.6" transform="rotate(-90 37.5 175.6)">3</text>
<text x="149.7" y="176.9" transform="rotate(-90 149.7 176.9)">1</text>
<text x="152.2" y="176.9" transform="rotate(-90 152.2 176.9)">2</text>
<text x="10.3" y="185.8">D</text>
<text x="25.7" y="181.1">4</text>
<text x="48.5" y="181.1">7</text>
<text x="67.9" y="182.2">CAN_H</text>
<text x="106.8" y="183" transform="rotate(-90 106.8 183)">1</text>
<text x="109.3" y="183" transform="rotate(-90 109.3 183)">2</text>
<text x="111.9" y="183" transform="rotate(-90 111.9 183)">3</text>
<text x="114.4" y="183" transform="rotate(-90 114.4 183)">4</text>
<text x="148.5" y="185" transform="rotate(-90 148.5 185)">1</text>
<text x="149.7" y="181" transform="rotate(-90 149.7 181)">Pin</text>
<text x="151" y="185" transform="rotate(-90 151 185)">2</text>
<text x="152.2" y="181" transform="rotate(-90 152.2 181)">Pin</text>
<text x="285.3" y="185.8">D</text>
<text x="16.4" y="187.3">CAN_EN</text>
<text x="25.7" y="186.2">5</text>
<text x="25.7" y="188.7">8</text>
<text x="48.5" y="186.2">6</text>
<text x="67.9" y="187.3">CAN_L</text>
<text x="37.5" y="193.4" transform="rotate(-90 37.5 193.4)">2</text>
<text x="35" y="199.8">1</text>
<text x="85" y="199.8">2</text>
<text x="135" y="199.8">3</text>
<text x="185" y="199.8">4</text>
<text x="235" y="199.8">5</text>
<text x="285" y="199.8">6</text>
</g>
<g font-size="1.8" fill="#008484">
<text x="147.8" y="27.8">+24V</text>
<text x="182.3" y="27.8">+5V</text>
<text x="202.3" y="27.7">+5V</text>
<text x="237.3" y="27.7">+3.3V</text>
<text x="25.1" y="34.7">Barrel_Jack</text>
<text x="29.5" y="32.2">J1</text>
<text x="91.5" y="33.4">FerriteBead</text>
<text x="95.1" y="31.5">FB1</text>
<text x="125" y="33.6">+24V</text>
<text x="158.9" y="30.3">U1</text>
<text x="159" y="32.1">P78E-1000</text>
<text x="159.5" y="35.6">Vin</text>
<text x="165.7" y="35.6">Vout</text>
<text x="189" y="35">TP7</text>
<text x="213.8" y="30">U12</text>
<text x="213.9" y="31.9">MIC5317-3.3</text>
<text x="215.3" y="35.5">Vin</text>
<text x="221.4" y="35.5">Vout</text>
<text x="245" y="35.1">TP9</text>
<text x="40.9" y="41">SMDC185F/33-2</text>
<text x="72.3" y="40.3">D1</text>
<text x="121.5" y="41.9">D2</text>
<text x="129" y="39.8">TP8</text>
<text x="129" y="41.7">TestPoint</text>
<text x="151.1" y="39.4">C12</text>
<text x="164.9" y="38.1" transform="rotate(-90 164.9 38.1)">GND</text>
<text x="177.7" y="39.4">C13</text>
<text x="185.9" y="37.1">TestPoint</text>
<text x="186.8" y="41.7">D3</text>
<text x="207.3" y="40.6">C14</text>
<text x="215.3" y="38">EN</text>
<text x="220.7" y="38" transform="rotate(-90 220.7 38)">GND</text>
<text x="221.7" y="38">N.C.</text>
<text x="227.7" y="40.1">C15</text>
<text x="227.7" y="42">1uF</text>
<text x="241.9" y="37.5">TestPoint</text>
<text x="242.7" y="41.1">D4</text>
<text x="41.1" y="45.8">GND</text>
<text x="72.3" y="42.2">SMAJ28CA</text>
<text x="93.6" y="43.1">C7</text>
<text x="93.6" y="45">100nF</text>
<text x="105.8" y="42.7">C8</text>
<text x="105.8" y="44.6">100nF</text>
<text x="121.5" y="43.8">Red</text>
<text x="145.5" y="44.3">10uF</text>
<text x="172.1" y="44.3">22uF</text>
<text x="186.8" y="43.6">Red</text>
<text x="207.3" y="42.5">1uF</text>
<text x="241.9" y="47.7">R12</text>
<text x="242.7" y="43">Red</text>
<text x="70.5" y="48.3">GND</text>
<text x="91" y="49.7">GND</text>
<text x="103.2" y="49.3">GND</text>
<text x="120.4" y="49.3">R11</text>
<text x="120.4" y="51.3">5k1</text>
<text x="164.4" y="49.1">GND</text>
<text x="186.1" y="48.6">R10</text>
<text x="186.1" y="50.5">5k1</text>
<text x="220.1" y="51.9">GND</text>
<text x="241.9" y="49.6">5k1</text>
<text x="118.9" y="55.9">GND</text>
<text x="184.6" y="55.2">GND</text>
<text x="240.4" y="54.3">GND</text>
<text x="66.8" y="65.6">U11</text>
<text x="119.7" y="65.9">Axis</text>
<text x="124.8" y="65.9">X</text>
<text x="39.6" y="70.2">+5V</text>
<text x="63.7" y="67.6">teensy</text>
<text x="70.8" y="67.6">4.1</text>
<text x="233.6" y="69.1">+5V</text>
<text x="262.7" y="69.1">+1V8</text>
<text x="208.6" y="75.9">JP5</text>
<text x="245.9" y="72.1">U13</text>
<text x="245.9" y="74">MIC5317-1.8</text>
<text x="247.3" y="77.5">Vin</text>
<text x="253.5" y="77.5">Vout</text>
<text x="272.8" y="76.9">TP10</text>
<text x="43.7" y="79.6">JP6</text>
<text x="208.6" y="82.9">JP7</text>
<text x="238.5" y="83.4">C20</text>
<text x="247.3" y="80.1">EN</text>
<text x="252.7" y="80" transform="rotate(-90 252.7 80)">GND</text>
<text x="253.8" y="80.1">N.C.</text>
<text x="268.3" y="83.4">C21</text>
<text x="272.8" y="78.8">TestPoint</text>
<text x="238.5" y="85.4">1uF</text>
<text x="268.3" y="85.3">1uF</text>
<text x="252.2" y="91.7">GND</text>
<text x="24.6" y="96.1" transform="rotate(-90 24.6 96.1)">J2</text>
<text x="119.9" y="99.7">Axis</text>
<text x="125" y="99.7">Y</text>
<text x="29.5" y="105.7" transform="rotate(-90 29.5 105.7)">ESTOP terminal</text>
<text x="18.6" y="108.2">GND</text>
<text x="208.6" y="109.7">JP4</text>
<text x="208.5" y="116.8">JP3</text>
<text x="212.2" y="115.6">2</text>
<text x="25" y="122.6">SW2</text>
<text x="22.1" y="129.5" transform="rotate(-90 22.1 129.5)">ESTOP switch</text>
<text x="25.9" y="132.2">GND</text>
<text x="121.2" y="132.4">Axis</text>
<text x="126.3" y="132.4">Z</text>
<text x="209" y="142.4">JP1</text>
<text x="208.9" y="149.4">JP2</text>
<text x="212.6" y="148.3">2</text>
<text x="34.9" y="160.4">+3.3V</text>
<text x="92.4" y="160.7" transform="rotate(-90 92.4 160.7)">R19</text>
<text x="94.6" y="160.2" transform="rotate(-90 94.6 160.2)">5k1</text>
<text x="31.6" y="165">C10</text>
<text x="97.8" y="162.2" transform="rotate(-90 97.8 162.2)">5k1</text>
<text x="100.2" y="162.7" transform="rotate(-90 100.2 162.7)">R15</text>
<text x="30.8" y="173">GND</text>
<text x="31.7" y="169.9">100nF</text>
<text x="91.9" y="171.4">GND</text>
<text x="28.1" y="179.6">TXD</text>
<text x="39.7" y="174.1">U10</text>
<text x="39.7" y="176">TCAN330</text>
<text x="97.9" y="179.5">GND</text>
<text x="28.1" y="182.2">RXD</text>
<text x="38.6" y="180.5" transform="rotate(-90 38.6 180.5)">VCC</text>
<text x="42.3" y="182.2">CANH</text>
<text x="54.1" y="180.2" transform="rotate(-90 54.1 180.2)">R9</text>
<text x="28.1" y="187.2">SHDN</text>
<text x="28.1" y="189.8">S</text>
<text x="38.6" y="191" transform="rotate(-90 38.6 191)">GND</text>
<text x="42.6" y="187.2">CANL</text>
<text x="54" y="191" transform="rotate(-90 54 191)">R14</text>
<text x="105.4" y="189.9">Stemma</text>
<text x="109.7" y="188">J3</text>
<text x="114" y="189.9">QT</text>
<text x="152.1" y="187">J4</text>
<text x="152.1" y="189">GPIO</text>
<text x="38.1" y="195.1">GND</text>
<text x="71" y="194.3">GND</text>
</g>
<g font-size="1.8">
<text x="38.9" y="36">+24Vsrc</text>
<text x="66.2" y="36">+24Vfused</text>
<text x="109.2" y="139.2" transform="rotate(-90 109.2 139.2)">Teensy</text>
<text x="109.2" y="146" transform="rotate(-90 109.2 146)">+3.3V</text>
<text x="103.3" y="153.8">SDA</text>
<text x="103.3" y="156.4">SCL</text>
</g>
<g font-size="1.8" fill="#840084">
<text x="49.6" y="34.6">2.2A</text>
<text x="50.2" y="32.6">F1</text>
<text x="54.8" y="34.6">hold</text>
<text x="162.8" y="30.3">1000mA</text>
<text x="220.3" y="30">150mA</text>
<text x="72.5" y="44.3">30V</text>
<text x="252.3" y="72.1">150mA</text>
</g>
<g font-size="1.8" fill="#848400">
<text x="197.4" y="70.5">RST</text>
<text x="121.2" y="76.8">SCS</text>
<text x="194.8" y="78">CAN_H</text>
<text x="121.2" y="79.5">SCLK</text>
<text x="121.2" y="82.4">MOSI</text>
<text x="195.1" y="80.7">CAN_L</text>
<text x="121.2" y="84.9">MISO</text>
<text x="197.9" y="87.5">INT</text>
<text x="119.7" y="94.9">File:</text>
<text x="124.9" y="94.9">enc_axis.kicad_sch</text>
<text x="197.6" y="90.5">TGT</text>
<text x="197.6" y="104.4">RST</text>
<text x="121.4" y="110.7">SCS</text>
<text x="121.4" y="113.4">SCLK</text>
<text x="195" y="111.8">CAN_H</text>
<text x="121.4" y="116.3">MOSI</text>
<text x="121.4" y="118.8">MISO</text>
<text x="195.3" y="114.5">CAN_L</text>
<text x="197.8" y="124.3">TGT</text>
<text x="198.1" y="121.4">INT</text>
<text x="119.9" y="128.8">File:</text>
<text x="125.1" y="128.8">enc_axis.kicad_sch</text>
<text x="198.9" y="137">RST</text>
<text x="122.7" y="143.3">SCS</text>
<text x="122.7" y="146">SCLK</text>
<text x="122.7" y="148.9">MOSI</text>
<text x="196.4" y="144.5">CAN_H</text>
<text x="196.7" y="147.2">CAN_L</text>
<text x="122.7" y="151.4">MISO</text>
<text x="199.4" y="154">INT</text>
<text x="121.2" y="161.4">File:</text>
<text x="126.4" y="161.4">enc_axis.kicad_sch</text>
<text x="199.1" y="157">TGT</text>
</g>
<g font-size="1.8" fill="#ff652b">
<text x="21.1" y="76.8">Remember</text>
<text x="32.3" y="76.8">to</text>
<text x="35.6" y="76.8">cut</text>
<text x="14.9" y="78.9">solder</text>
<text x="19.4" y="80.9">if</text>
<text x="22.1" y="78.9">jumper</text>
<text x="22.1" y="80.9">powering</text>
<text x="29.9" y="78.9">on</text>
<text x="31.9" y="80.9">from</text>
<text x="33.6" y="78.9">Teensy</text>
<text x="37.6" y="80.9">5V</text>
</g>
<g font-size="1.8" fill="#0000c2">
<text x="228.8" y="117.7" transform="rotate(-90 228.8 117.7)">functional</text>
<text x="226.7" y="120.9" transform="rotate(-90 226.7 120.9)">long</text>
<text x="224.7" y="126.4" transform="rotate(-90 224.7 126.4)">Axes</text>
<text x="226.7" y="128.7" transform="rotate(-90 226.7 128.7)">a</text>
<text x="226.7" y="126.5" transform="rotate(-90 226.7 126.5)">little</text>
<text x="228.8" y="131.1" transform="rotate(-90 228.8 131.1)">but</text>
<text x="228.8" y="127" transform="rotate(-90 228.8 127)">probably</text>
<text x="224.7" y="133.3" transform="rotate(-90 224.7 133.3)">Linear</text>
<text x="226.7" y="135.6" transform="rotate(-90 226.7 135.6)">40cm;</text>
<text x="226.7" y="138.4" transform="rotate(-90 226.7 138.4)">is</text>
<text x="228.8" y="141" transform="rotate(-90 228.8 141)">CAN stub</text>
<text x="224.7" y="144.8" transform="rotate(-90 224.7 144.8)">Snapmaker</text>
<text x="226.7" y="144.8" transform="rotate(-90 226.7 144.8)">Cable</text>
<text x="228.8" y="144.8" transform="rotate(-90 228.8 144.8)">for</text>
<text x="216.2" y="153.4">SnapMaker</text>
<text x="216.2" y="155.4">terminated</text>
<text x="217.2" y="151.6">R13</text>
<text x="227.4" y="153.4">cables</text>
<text x="227.4" y="155.4">at</text>
<text x="230.4" y="155.4">end</text>
<text x="234.7" y="153.4">are</text>
<text x="60.1" y="177">Going</text>
<text x="60.1" y="179.1">protection</text>
<text x="66.5" y="177">with</text>
<text x="70.8" y="179.1">here</text>
<text x="71.4" y="177">minimal</text>
<text x="116.5" y="177.6">Decided</text>
<text x="116.5" y="179.6">Internal</text>
<text x="124.9" y="179.6">3.3V</text>
<text x="125" y="177.6">to</text>
<text x="128" y="177.6">use</text>
<text x="130.1" y="179.6">for</text>
<text x="132.4" y="177.6">Teensy</text>
<text x="133.9" y="179.6">I2C.</text>
<text x="139.8" y="177.6">4.1</text>
<text x="154.3" y="177.7">Some</text>
<text x="154.3" y="179.8">in</text>
<text x="157.2" y="179.8">case</text>
<text x="160.6" y="177.7">extra</text>
<text x="162.6" y="179.8">you</text>
<text x="166.4" y="177.7">pins</text>
<text x="167" y="179.8">need</text>
<text x="116.5" y="181.7">Probably</text>
<text x="125.9" y="181.7">doesn't</text>
<text x="133.9" y="181.7">matter.</text>
<text x="154.3" y="181.8">to</text>
<text x="157.3" y="181.8">bodge</text>
<text x="164.1" y="181.8">something</text>
<text x="187" y="190.5">github.com/openMLA/Medjed</text>
<text x="206.6" y="194">07-05-2023</text>
<text x="268.7" y="194.3">0.1.3</text>
</g>
<g font-size="1.4" fill="#008484">
<text x="81" y="71.1">5V</text>
<text x="78.9" y="76.1">VUSB</text>
<text x="79.5" y="73.6">3.3V</text>
<text x="54.6" y="83.8">VIN</text>
<text x="79.3" y="78.7">VBAT</text>
<text x="80.1" y="83.8">LED</text>
<text x="54.6" y="86.3">IN2</text>
<text x="80.8" y="88.8">T+</text>
<text x="80.8" y="86.3">T-</text>
<text x="54.6" y="93.9">ON/OFF</text>
<text x="54.6" y="91.4">PROGRAM</text>
<text x="80.6" y="93.9">R+</text>
<text x="80.6" y="91.4">R-</text>
<text x="54.6" y="99">RX1</text>
<text x="54.6" y="101.5">TX1</text>
<text x="80.6" y="99">D+</text>
<text x="80.6" y="101.5">D-</text>
<text x="54.6" y="104.1">RX2</text>
<text x="54.6" y="106.6">TX2</text>
<text x="79" y="106.6">OUT2</text>
<text x="54.6" y="109.2">RX7</text>
<text x="54.6" y="111.7">TX7</text>
<text x="77.9" y="109.2">OUT1D</text>
<text x="77.9" y="111.7">OUT1C</text>
<text x="54.6" y="119.3">CRX3</text>
<text x="54.6" y="114.2">RX8</text>
<text x="54.6" y="116.8">TX8</text>
<text x="77.9" y="114.2">OUT1B</text>
<text x="79.9" y="119.3">CS3</text>
<text x="54.6" y="121.9">CTX3</text>
<text x="79.9" y="124.4">CS1</text>
<text x="79.9" y="121.9">CS2</text>
<text x="54.6" y="126.9">LRCLK2</text>
<text x="54.6" y="129.5">BCLK2</text>
<text x="79.2" y="129.5">MISO</text>
<text x="54.6" y="134.6">SCK</text>
<text x="54.6" y="132">MCLK2</text>
<text x="79.2" y="132">MOSI</text>
<text x="54.6" y="139.6">A0</text>
<text x="54.6" y="142.2">A1</text>
<text x="80" y="142.2">A16</text>
<text x="80" y="139.6">A17</text>
<text x="54.6" y="144.7">A2</text>
<text x="54.6" y="147.3">A3</text>
<text x="54.6" y="149.8">A4</text>
<text x="80" y="149.8">A13</text>
<text x="80" y="147.3">A14</text>
<text x="80" y="144.7">A15</text>
<text x="54.6" y="152.3">A5</text>
<text x="54.6" y="154.9">A6</text>
<text x="80" y="154.9">A11</text>
<text x="80" y="152.3">A12</text>
<text x="54.6" y="157.4">A7</text>
<text x="54.6" y="160">A8</text>
<text x="80" y="157.4">A10</text>
<text x="81" y="160">A9</text>
<text x="79.7" y="165">GND</text>
<text x="61.8" y="195.7">4.7nF</text>
</g>
<g font-size="1.4" fill="#840000">
<text x="85.6" y="70.1">5V</text>
<text x="84" y="72.6">3.3V_1</text>
<text x="84" y="72.6">3.3V_3</text>
<text x="84.5" y="75.2">VUSB</text>
<text x="84.7" y="77.7">VBAT</text>
<text x="87.7" y="72.6">2</text>
<text x="49.7" y="82.8">VIN</text>
<text x="85.1" y="82.8">LED</text>
<text x="50.4" y="85.3">5</text>
<text x="85.5" y="87.9">T+</text>
<text x="85.5" y="85.3">T-</text>
<text x="47.3" y="90.4">PROGRAM</text>
<text x="47.9" y="93">ON/OFF</text>
<text x="85.3" y="93">R+</text>
<text x="85.3" y="90.4">R-</text>
<text x="50.4" y="98">0</text>
<text x="50.4" y="100.6">1</text>
<text x="85.3" y="98">D+</text>
<text x="85.3" y="100.6">D-</text>
<text x="50.4" y="103.1">7</text>
<text x="50.4" y="105.7">8</text>
<text x="86" y="105.7">2</text>
<text x="49.9" y="108.2">28</text>
<text x="49.9" y="110.7">29</text>
<text x="49.9" y="113.3">34</text>
<text x="85.5" y="113.3">32</text>
<text x="86" y="108.2">6</text>
<text x="86" y="110.7">9</text>
<text x="49.9" y="118.4">30</text>
<text x="49.9" y="115.8">35</text>
<text x="85.5" y="118.4">37</text>
<text x="49.9" y="120.9">31</text>
<text x="50.4" y="126">3</text>
<text x="85.5" y="123.4">10</text>
<text x="85.5" y="120.9">36</text>
<text x="49.9" y="131.1">33</text>
<text x="50.4" y="128.5">4</text>
<text x="85.5" y="131.1">11</text>
<text x="85.5" y="128.5">12</text>
<text x="49.9" y="133.6">13</text>
<text x="49.9" y="138.7">14</text>
<text x="49.9" y="141.2">15</text>
<text x="49.9" y="143.8">16</text>
<text x="85.5" y="143.8">39</text>
<text x="85.5" y="141.2">40</text>
<text x="85.5" y="138.7">41</text>
<text x="49.9" y="146.3">17</text>
<text x="49.9" y="148.8">18</text>
<text x="85.5" y="148.8">27</text>
<text x="85.5" y="146.3">38</text>
<text x="49.9" y="151.4">19</text>
<text x="49.9" y="153.9">20</text>
<text x="85.5" y="153.9">25</text>
<text x="85.5" y="151.4">26</text>
<text x="49.9" y="156.5">21</text>
<text x="49.9" y="159">22</text>
<text x="85.5" y="159">23</text>
<text x="85.5" y="156.5">24</text>
<text x="75.9" y="167.6">USB_GND</text>
<text x="82.5" y="166.6">USB_GND1</text>
<text x="84.4" y="164.1">GND1</text>
<text x="87.6" y="164.1">2</text>
</g>
<g font-size="1.4" fill="#0000c2">
<text x="34.5" y="129.4">signal</text>
<text x="38.3" y="127.8">PWM clock</text>
<text x="40" y="129.4">18.75MHz</text>
</g>
<text font-size="1.3" fill="#a1a1a1" x="217.7" y="149.5">120</text>
<g font-size="1.3" fill="#008484">
<text x="55.6" y="180.4" transform="rotate(-90 55.6 180.4)">60.4</text>
<text x="55.5" y="190.6" transform="rotate(-90 55.5 190.6)">60.4</text>
</g>
</svg>
